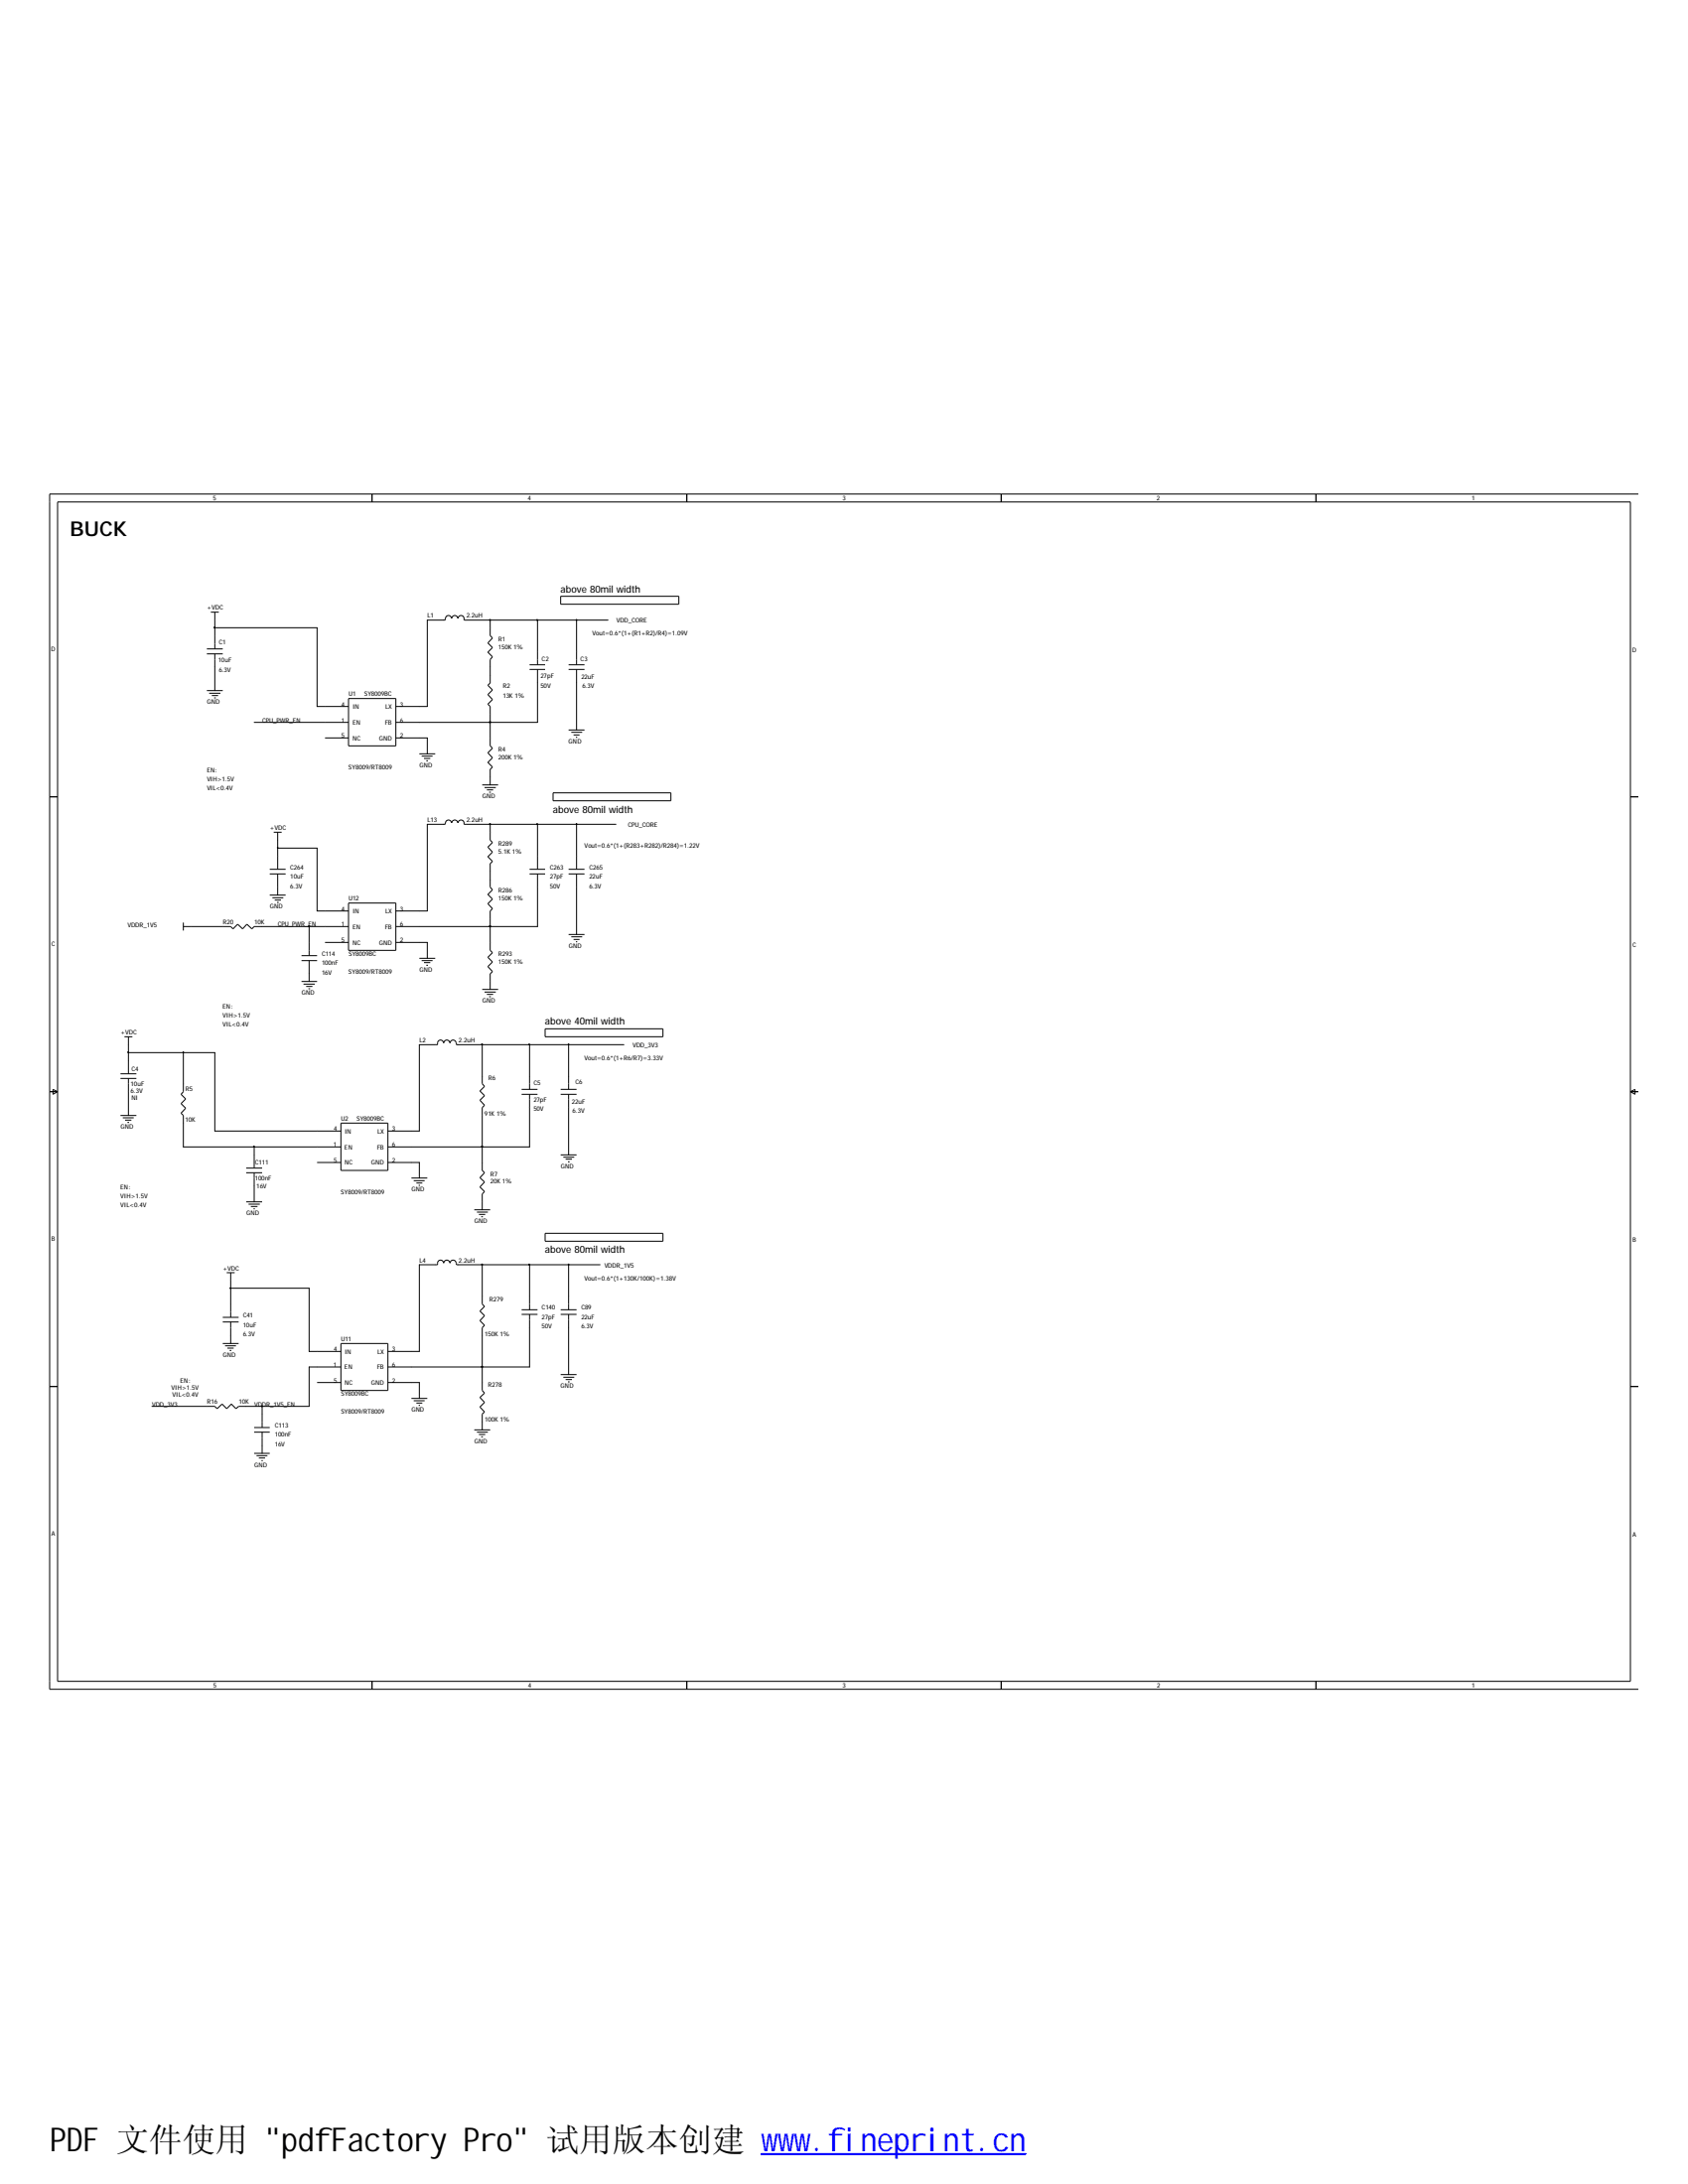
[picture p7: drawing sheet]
<svg xmlns="http://www.w3.org/2000/svg" width="216mm" height="279mm" viewBox="0 0 216 279" stroke-linecap="round" stroke-linejoin="round" font-family="sans-serif">
<g fill="none" stroke="#000" stroke-width=".13">
<path d="M7.4 64.2h201.1v150.9h-201.1zM27 78.3h1M27.5 78.3v4.7M47.6 63.2v1M56.9 79.1v.2h-2.2v11.1h-4.1M57 79.1a.38 .38 0 0 1 .4-.4 .38 .38 0 0 1 .3 .4M57.8 79.1a.38 .38 0 0 1 .4-.4 .38 .38 0 0 1 .3 .4M58.6 79.1a.4 .4 0 0 1 .5-.3 .4 .4 0 0 1 .3 .5h18.4M62.7 79.3v2l.3 .3-.6 .7 .6 .5-.6 .6 .6 .6-.3 .4v3l-.3 .3 .6 .6-.6 .6 .6 .6-.6 .6 .3 .3v5l.3 .3-.6 .6 .6 .6-.6 .6 .6 .6-.3 .3v2M68.7 79.3v5.7M71.7 76.3h15.1v1h-15.1zM73.7 79.3v5.7"/>
<path d="M87.8 63.2v1M128.1 63.2v1M168.3 63.2v1M209.5 63.2h-203.2v152.9h203.2M26.5 83h2M26.5 83.7h2M26.5 88.3h2M26.8 88.7h1.4M27.1 89h.8M27.4 89.3h.2M27.5 83.7v4.6M27.5 80.3h13.1v10.1h4"/>
<path d="M32.5 92.4h12.1M41.6 94.4h3M44.6 89.4h6v6h-6zM50.6 94.4h4.1v2M53.6 96.4h2.1M53.9 96.7h1.4M54.2 97h.8M54.5 97.3h.2M67.7 85.6h2M67.7 85h2M68.7 85.6v6.8h-18.1M72.7 85.6h2.1"/>
<path d="M72.7 85h2.1M72.7 93.4h2.1M73.1 93.7h1.4M73.4 94h.7M73.7 94.3h.1M73.7 85.6v7.8M6.3 101.9h1.1M23.5 118v1M23.5 118.5h6l.3 .3 .6-.6 .6 .6 .6-.6 .6 .6 .3-.3h12.1M34.5 111.2h2M34.5 111.8h2M34.5 114.5h2"/>
<path d="M34.8 114.9h1.4M35 106.5h1M35.1 115.1h.8M35.4 115.4h.2M35.5 106.5v4.7M35.5 111.8v2.7M35.5 108.5h5.1v8h4M39.5 118.5v3.8M44.6 115.5h6v6.1h-6zM56.9 105.3v.2h-2.2v11h-4.1M57 105.3a.38 .38 0 0 1 .4-.4 .38 .38 0 0 1 .3 .4M57.8 105.3a.38 .38 0 0 1 .4-.4 .38 .38 0 0 1 .3 .4"/>
<path d="M58.6 105.3a.4 .4 0 0 1 .5-.4 .4 .4 0 0 1 .3 .6h19.4M61.7 100.4h2M62 100.8h1.4M62.3 101h.8M62.6 101.3h.2M62.7 105.5v2l.3 .3-.6 .6 .6 .6-.6 .6 .6 .6-.3 .3v3l.3 .3-.6 .6 .6 .6-.6 .6 .6 .6-.3 .3v5.1l.3 .3-.6 .6 .6 .6-.6 .6 .6 .6-.3 .3v2M67.7 111.2h2M67.7 111.8h2M68.7 105.5v5.7M68.7 111.8v6.7h-18.1M70.7 101.4h15.1v1h-15.1zM72.7 111.2h2.1"/>
<path d="M72.7 111.8h2.1M72.7 119.5h2.1M73.1 119.8h1.4M73.7 105.5v5.7M73.7 111.8v7.7M208.5 101.9h1M6.3 139.7h1.1M6.8 139.4l.6 .3-.6 .3zM15.4 137.4h2M15.4 138h2M15.9 132.6h1M16.4 134.7h11.1v10h16.1"/>
<path d="M16.4 132.6v4.8M16.4 138v4.7M23.5 134.7v5l-.3 .3 .5 .6-.5 .6 .5 .6-.5 .6 .3 .3v4h20.1M38.6 122.9h2M38.6 122.3h2M38.6 125.6h2M38.8 125.9h1.5M39.2 126.2h.8M39.5 126.5h.2M39.5 122.9v2.7M41.6 120.6h3M50.6 120.6h4.1v2"/>
<path d="M53.6 122.6h2.1M53.9 122.9h1.4M54.2 123.1h.8M54.5 123.5h.2M56.7 133.4a.4 .4 0 0 0-.5-.3 .4 .4 0 0 0-.2 .5h-2.4v11.1h-4M56.8 133.4a.38 .38 0 0 1 .3-.3 .38 .38 0 0 1 .4 .3M57.6 133.4a.38 .38 0 0 1 .4-.3 .38 .38 0 0 1 .3 .3M58.4 133.4v.2h21.4M61.7 133.6v5l.3 .4-.6 .6 .6 .6-.6 .6 .6 .6-.3 .3v8l.3 .3-.6 .7 .6 .5-.6 .6 .6 .6-.3 .3v2.1M61.7 126.6h2M62 126.9h1.4M62.3 127.2h.8"/>
<path d="M62.6 127.5h.2M66.7 140h2M66.7 139.4h2M67.7 133.6v5.8M67.7 140v6.7h-18.1M69.7 131.6h15.1v1h-15.1zM71.7 140h2M71.7 139.4h2M72.7 133.6v5.8M72.7 140v7.7M73.4 120.2h.7M73.7 120.5h.1"/>
<path d="M208.5 139.7h1M208.5 139.7l.6-.3v.6zM15.4 142.7h2M15.7 143h1.4M16 143.3h.8M16.3 143.6h.2M31.5 150h2M31.5 149.4h2M31.5 153.8h2M31.8 154.1h1.4M32.1 154.3h.8M32.4 154.6h.2"/>
<path d="M32.5 146.7v2.7M32.5 150v3.8M40.6 148.7h3M43.6 143.7h6v6h-6zM49.6 148.7h4v2M52.6 150.7h2.1M52.9 151h1.4M53.3 151.3h.7M53.6 151.6h.1M60.7 154.8h2M61 155.1h1.4M61.3 155.4h.8"/>
<path d="M61.6 155.7h.2M69.7 157.8h15.1v1h-15.1zM71.7 147.7h2M72.1 148h1.3M72.3 148.3h.9M72.6 148.6h.3M6.3 177.4h1.1M28.5 168.5h2M28.5 169.1h2M28.5 171.9h2M28.8 172.2h1.4M29 162.8h1"/>
<path d="M29.1 172.5h.8M29.4 172.8h.2M29.5 162.8v5.7M29.5 169.1v2.8M29.5 164.8h10v8.1h4.1M33.5 179.9v2.7M40.6 176.9h3M43.6 174.9h-4.1v5h-9l-.3 .3-.6-.6-.6 .6-.6-.6-.6 .6-.3-.3h-8.1M43.6 171.9h6v6h-6zM49.6 176.9h4v2M52.6 178.9h2.1M52.9 179.2h1.4"/>
<path d="M53.3 179.5h.7M53.6 179.8h.1M56.7 161.6a.4 .4 0 0 0-.5-.4 .4 .4 0 0 0-.2 .6h-2.4v11.1h-4M56.8 161.6a.38 .38 0 0 1 .4-.4 .38 .38 0 0 1 .3 .4M57.6 161.6a.38 .38 0 0 1 .4-.4 .38 .38 0 0 1 .3 .4M58.4 161.6v.2h18.4M61.7 161.8v5l.3 .3-.6 .6 .6 .6-.6 .7 .6 .5-.3 .3v8.1l.3 .3-.6 .6 .6 .6-.6 .6 .6 .6-.3 .3v2M66.7 168.1h2M66.7 167.6h2M67.7 161.8v5.8M67.7 168.1v6.8h-18.1M71.7 168.1h2"/>
<path d="M71.7 167.6h2M71.7 175.9h2M72.1 176.2h1.3M72.3 176.5h.9M72.6 176.8h.3M72.7 161.8v5.8M72.7 168.1v7.8M208.5 177.4h1M32.5 183.2h2M32.5 182.6h2M32.5 185.9h2M32.8 186.2h1.4"/>
<path d="M33.1 186.5h.8M33.4 186.9h.2M33.5 183.2v2.7M60.7 182.9h2M61 183.2h1.4M61.3 183.5h.8M61.6 183.8h.2M47.6 215.1v1M87.8 215.1v1M128.1 215.1v1M168.3 215.1v1"/>
</g>
<g fill="#000" stroke="#000" stroke-width=".13">
<path d="M62.6 79.3h.1h-.1z" fill-rule="evenodd"/>
<path d="M68.7 79.3v.1z" fill-rule="evenodd"/>
<path d="M73.7 79.3h.1l-.1 .1z" fill-rule="evenodd"/>
<path d="M27.4 80.2h.1v.1h-.1z" fill-rule="evenodd"/>
<path d="M62.6 92.3h.1v.1h-.1z" fill-rule="evenodd"/>
<path d="M62.6 92.3h.1v.1h-.1z" fill-rule="evenodd"/>
<path d="M35.5 108.4l.1 .1z" fill-rule="evenodd"/>
<path d="M39.5 118.5h.1h-.1z" fill-rule="evenodd"/>
<path d="M62.6 118.5h.1h-.1z" fill-rule="evenodd"/>
<path d="M62.6 105.4h.1v.1h-.1z" fill-rule="evenodd"/>
<path d="M62.6 118.5h.1h-.1z" fill-rule="evenodd"/>
<path d="M68.7 105.4v.1z" fill-rule="evenodd"/>
<path d="M73.7 105.4h.1l-.1 .1z" fill-rule="evenodd"/>
<path d="M16.3 134.6h.1z" fill-rule="evenodd"/>
<path d="M23.4 134.6h.1z" fill-rule="evenodd"/>
<path d="M61.6 133.6h.1h-.1z" fill-rule="evenodd"/>
<path d="M72.7 133.6h.1z" fill-rule="evenodd"/>
<path d="M32.4 146.6l.2 .1h-.1z" fill-rule="evenodd"/>
<path d="M61.6 146.6l.1 .1h-.1z" fill-rule="evenodd"/>
<path d="M61.6 146.6l.1 .1h-.1z" fill-rule="evenodd"/>
<path d="M29.4 164.8h.1z" fill-rule="evenodd"/>
<path d="M33.4 179.8h.1v.1h-.1z" fill-rule="evenodd"/>
<path d="M61.6 161.7h.1v.1h-.1z" fill-rule="evenodd"/>
<path d="M61.6 174.8h.1v.1h-.1z" fill-rule="evenodd"/>
<path d="M61.6 174.8h.1v.1h-.1z" fill-rule="evenodd"/>
<path d="M67.7 161.7v.1z" fill-rule="evenodd"/>
<path d="M72.7 161.7l.1 .1h-.1z" fill-rule="evenodd"/>
</g>
<path d="M97.4 275.5h33.8" fill="none" stroke="#00f" stroke-width=".18"/>
<path d="M97.4 275.7h33.8" fill="none" stroke="#00f" stroke-width=".21"/>
<text font-size="4.2" x="6.3" y="275.2">PDF 文件使用 &quot;pdfFactory Pro&quot; 试用版本创建 ww</text>
<text font-size="4.2" fill="#00f" x="99.5" y="275.2">w.fineprint.cn</text>
<text font-size="2.6" x="9" y="68.5">BUCK</text>
<g font-size="1.3">
<text x="71.7" y="75.8">above 80mil width</text>
<text x="70.7" y="104">above 80mil width</text>
<text x="69.7" y="131.1">above 40mil width</text>
<text x="69.7" y="160.3">above 80mil width</text>
</g>
<g font-size=".8">
<text x="27.3" y="64">5</text>
<text x="67.5" y="64">4</text>
<text x="107.7" y="64">3</text>
<text x="148" y="64">2</text>
<text x="188.2" y="64">1</text>
<text x="6.6" y="83.3">D</text>
<text x="26.5" y="78">+VDC</text>
<text x="28" y="82.5">C1</text>
<text x="54.7" y="79">L1</text>
<text x="59.6" y="79">2.2uH</text>
<text x="63.7" y="82">R1</text>
<text x="63.7" y="83">150K 1%</text>
<text x="75.8" y="81.3">Vout=0.6*(1+(R1+R2)/R4)=1.09V</text>
<text x="78.8" y="79.6">VDD_CORE</text>
<text x="208.7" y="83.4">D</text>
<text x="27.9" y="84.8">10uF</text>
<text x="28" y="85.9">6.3V</text>
<text x="44.6" y="89.1">U1</text>
<text x="46.6" y="89.1">SY8009BC</text>
<text x="64.3" y="88.1">R2</text>
<text x="64.3" y="89.3">13K 1%</text>
<text x="69.1" y="88">50V</text>
<text x="69.1" y="86.8">27pF</text>
<text x="69.3" y="84.5">C2</text>
<text x="74.3" y="84.5">C3</text>
<text x="74.3" y="86.9">22uF</text>
<text x="74.5" y="88.1">6.3V</text>
<text x="26.5" y="90.1">GND</text>
<text x="33.5" y="92.4">CPU_PWR_EN</text>
<text x="43.6" y="92.4">1</text>
<text x="43.6" y="90.4">4</text>
<text x="43.6" y="94.4">5</text>
<text x="45.1" y="92.7">EN</text>
<text x="45.1" y="90.7">IN</text>
<text x="45.1" y="94.7">NC</text>
<text x="48.5" y="94.7">GND</text>
<text x="49.2" y="92.7">FB</text>
<text x="49.3" y="90.7">LX</text>
<text x="51.1" y="94.4">2</text>
<text x="51.1" y="90.4">3</text>
<text x="51.1" y="92.4">6</text>
<text x="72.7" y="95.1">GND</text>
<text x="26.5" y="98.8">EN:</text>
<text x="26.5" y="100">VIH&gt;1.5V</text>
<text x="26.5" y="101.1">VIL&lt;0.4V</text>
<text x="44.6" y="98.4">SY8009/RT8009</text>
<text x="53.6" y="98.1">GND</text>
<text x="63.7" y="96.1">R4</text>
<text x="63.7" y="97.1">200K 1%</text>
<text x="34.5" y="106.2">+VDC</text>
<text x="54.7" y="105.2">L13</text>
<text x="59.6" y="105.2">2.2uH</text>
<text x="61.7" y="102.2">GND</text>
<text x="80.3" y="105.7">CPU_CORE</text>
<text x="37.1" y="111.2">C264</text>
<text x="37.1" y="113.6">6.3V</text>
<text x="37.1" y="112.4">10uF</text>
<text x="63.7" y="108.2">R289</text>
<text x="63.7" y="109.2">5.1K 1%</text>
<text x="70.3" y="111.2">C263</text>
<text x="70.3" y="113.6">50V</text>
<text x="70.3" y="112.4">27pF</text>
<text x="74.8" y="108.5">Vout=0.6*(1+(R283+R282)/R284)=1.22V</text>
<text x="75.4" y="111.2">C265</text>
<text x="75.4" y="113.6">6.3V</text>
<text x="75.4" y="112.4">22uF</text>
<text x="16.3" y="118.7">VDDR_1V5</text>
<text x="28.5" y="118.2">R20</text>
<text x="32.5" y="118.2">10K</text>
<text x="34.5" y="116.2">GND</text>
<text x="35.5" y="118.5">CPU_PWR_EN</text>
<text x="43.6" y="118.5">1</text>
<text x="43.6" y="116.5">4</text>
<text x="44.6" y="115.2">U12</text>
<text x="45.1" y="118.8">EN</text>
<text x="45.1" y="116.8">IN</text>
<text x="49.2" y="118.8">FB</text>
<text x="49.3" y="116.8">LX</text>
<text x="51.1" y="116.5">3</text>
<text x="51.1" y="118.5">6</text>
<text x="63.7" y="114.2">R286</text>
<text x="63.7" y="115.2">150K 1%</text>
<text x="6.6" y="121">C</text>
<text x="41.1" y="122.3">C114</text>
<text x="41.1" y="124.7">16V</text>
<text x="41.1" y="123.5">100nF</text>
<text x="43.6" y="120.6">5</text>
<text x="44.6" y="124.6">SY8009/RT8009</text>
<text x="44.6" y="122.3">SY8009BC</text>
<text x="45.1" y="120.9">NC</text>
<text x="48.5" y="120.9">GND</text>
<text x="51.1" y="120.6">2</text>
<text x="53.6" y="124.3">GND</text>
<text x="63.7" y="122.3">R293</text>
<text x="63.7" y="123.3">150K 1%</text>
<text x="72.7" y="121.2">GND</text>
<text x="208.8" y="121.2">C</text>
<text x="28.5" y="129">EN:</text>
<text x="28.5" y="130.1">VIH&gt;1.5V</text>
<text x="28.5" y="131.3">VIL&lt;0.4V</text>
<text x="38.6" y="127.3">GND</text>
<text x="61.7" y="128.3">GND</text>
<text x="15.4" y="132.3">+VDC</text>
<text x="16.8" y="137.1">C4</text>
<text x="53.6" y="133.3">L2</text>
<text x="58.7" y="133.3">2.2uH</text>
<text x="74.8" y="135.6">Vout=0.6*(1+R6/R7)=3.33V</text>
<text x="80.9" y="134">VDD_3V3</text>
<text x="16.7" y="139.9">6.3V</text>
<text x="16.7" y="139">10uF</text>
<text x="16.8" y="140.8">NI</text>
<text x="23.7" y="143.5">10K</text>
<text x="23.7" y="139.6">R5</text>
<text x="43.6" y="143.4">U2</text>
<text x="45.6" y="143.4">SY8009BC</text>
<text x="62" y="142.7">91K 1%</text>
<text x="62.5" y="138.1">R6</text>
<text x="68.2" y="138.9">C5</text>
<text x="68.2" y="142.1">50V</text>
<text x="68.2" y="141">27pF</text>
<text x="73.2" y="141.2">22uF</text>
<text x="73.2" y="142.4">6.3V</text>
<text x="73.6" y="138.6">C6</text>
<text x="15.4" y="144.4">GND</text>
<text x="32.6" y="148.9">C111</text>
<text x="42.7" y="146.7">1</text>
<text x="42.7" y="144.7">4</text>
<text x="42.7" y="148.7">5</text>
<text x="44.1" y="147">EN</text>
<text x="44.1" y="145">IN</text>
<text x="44.1" y="149">NC</text>
<text x="47.5" y="149">GND</text>
<text x="48.2" y="147">FB</text>
<text x="48.3" y="145">LX</text>
<text x="50.1" y="148.7">2</text>
<text x="50.1" y="144.7">3</text>
<text x="50.1" y="146.7">6</text>
<text x="71.7" y="149.4">GND</text>
<text x="15.4" y="152.1">EN:</text>
<text x="15.4" y="153.3">VIH&gt;1.5V</text>
<text x="15.4" y="154.4">VIL&lt;0.4V</text>
<text x="31.5" y="155.5">GND</text>
<text x="32.6" y="151">100nF</text>
<text x="32.8" y="152.1">16V</text>
<text x="43.6" y="152.7">SY8009/RT8009</text>
<text x="52.6" y="152.4">GND</text>
<text x="62.7" y="150.5">R7</text>
<text x="62.7" y="151.4">20K 1%</text>
<text x="6.6" y="158.8">B</text>
<text x="53.6" y="161.5">L4</text>
<text x="58.7" y="161.5">2.2uH</text>
<text x="60.7" y="156.5">GND</text>
<text x="208.8" y="158.9">B</text>
<text x="28.5" y="162.5">+VDC</text>
<text x="62.6" y="166.5">R279</text>
<text x="69.3" y="167.6">C140</text>
<text x="74.3" y="167.6">C89</text>
<text x="74.8" y="163.8">Vout=0.6*(1+130K/100K)=1.38V</text>
<text x="77.3" y="162.2">VDDR_1V5</text>
<text x="28.5" y="173.6">GND</text>
<text x="31.1" y="168.5">C41</text>
<text x="31.1" y="170.9">6.3V</text>
<text x="31.1" y="169.8">10uF</text>
<text x="42.7" y="172.9">4</text>
<text x="43.6" y="171.5">U11</text>
<text x="44.1" y="173.2">IN</text>
<text x="48.3" y="173.2">LX</text>
<text x="50.1" y="172.9">3</text>
<text x="62" y="170.9">150K 1%</text>
<text x="69.3" y="170">50V</text>
<text x="69.3" y="168.7">27pF</text>
<text x="74.3" y="170">6.3V</text>
<text x="74.3" y="168.7">22uF</text>
<text x="19.4" y="179.9">VDD_3V3</text>
<text x="21.9" y="177.8">VIH&gt;1.5V</text>
<text x="22.1" y="178.7">VIL&lt;0.4V</text>
<text x="23.1" y="176.9">EN:</text>
<text x="26.5" y="179.6">R16</text>
<text x="30.5" y="179.6">10K</text>
<text x="32.5" y="179.9">VDDR_1V5_EN</text>
<text x="42.7" y="174.9">1</text>
<text x="42.7" y="176.9">5</text>
<text x="43.6" y="178.6">SY8009BC</text>
<text x="44.1" y="175.2">EN</text>
<text x="44.1" y="177.2">NC</text>
<text x="47.5" y="177.2">GND</text>
<text x="48.2" y="175.2">FB</text>
<text x="50.1" y="176.9">2</text>
<text x="50.1" y="174.9">6</text>
<text x="62.4" y="177.4">R278</text>
<text x="71.7" y="177.6">GND</text>
<text x="35.1" y="182.6">C113</text>
<text x="35.1" y="185">16V</text>
<text x="35.1" y="183.8">100nF</text>
<text x="43.6" y="180.9">SY8009/RT8009</text>
<text x="52.6" y="180.6">GND</text>
<text x="60.7" y="184.6">GND</text>
<text x="62" y="181.8">100K 1%</text>
<text x="32.5" y="187.7">GND</text>
<text x="6.6" y="196.5">A</text>
<text x="208.8" y="196.6">A</text>
<text x="27.3" y="215.9">5</text>
<text x="67.5" y="215.9">4</text>
<text x="107.7" y="215.9">3</text>
<text x="148" y="215.9">2</text>
<text x="188.2" y="215.9">1</text>
</g>
</svg>
